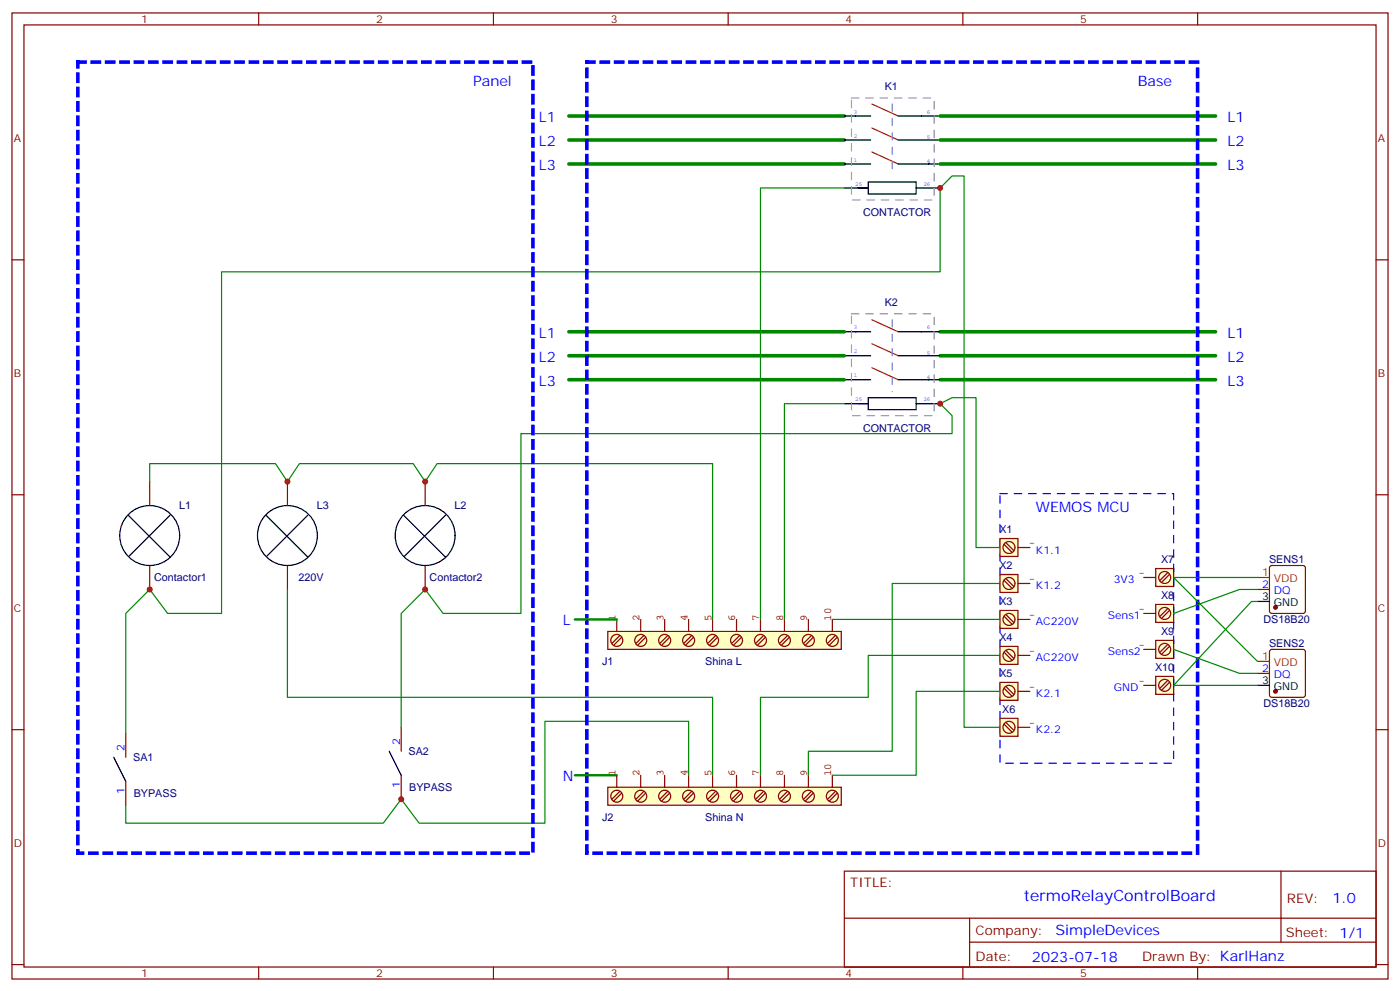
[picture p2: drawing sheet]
<svg xmlns="http://www.w3.org/2000/svg" width="412mm" height="292mm" viewBox="0 0 412 292" stroke-linecap="round" stroke-linejoin="round" font-family="sans-serif">
<g fill="none" stroke="#870000" stroke-width=".35">
<path d="M3.5 3.8h405.4v284.3h-405.4zM7.1 7.3h398.2v277.3h-398.2zM76.2 3.8v3.5M145.3 3.8v3.5M214.5 3.8v3.5M283.6 3.8v3.5M352.8 3.8v3.5M3.5 76.5h3.6M405.3 76.5h3.6M3.5 145.6h3.6M405.3 145.6h3.6M3.5 214.8h3.6"/>
<path d="M405.3 214.8h3.6M248.7 256.4h156.6v28.2h-156.6zM377.3 256.4v20.9M248.7 270.2h156.5M285.6 277.3h119.6M285.6 270.2v14.2M3.5 283.9h3.6M76.2 284.6v3.5M145.3 284.6v3.5M214.5 284.6v3.5M283.6 284.6v3.5M352.8 284.6v3.5"/>
<path d="M405.3 283.9h3.6"/>
</g>
<path d="M167.6 34.1h81.1M276.9 34.1h81.2M167.6 48.3h81.1M167.6 41.2h81.1M276.9 48.3h81.2M276.9 41.2h81.2M167.6 97.6h81.1M276.9 97.6h81.2M167.6 111.8h81.1M167.6 104.7h81.1M276.9 111.8h81.2M276.9 104.7h81.2" fill="none" stroke="#008700" stroke-width="1.1"/>
<path d="M256.8 37.7l7.8 3.5M256.8 30.6l7.8 3.5M256.8 44.7l7.8 3.6M256.8 94.1l7.8 3.5M256.8 108.2l7.8 3.6M256.8 101.2l7.8 3.5" fill="none" stroke="#f00" stroke-width=".35"/>
<g fill="none" stroke="#000" stroke-width=".35">
<path d="M248.7 34.1h7.8M264.6 34.1h12.3M248.7 48.3h7.8M248.7 41.2h7.8M248.7 55.3h7.1M255.8 53.6h14.1v3.5h-14.1zM264.6 48.3h12.3M264.6 41.2h12.3M269.9 55.3h7M248.7 97.6h7.8M264.6 97.6h12.3M248.7 111.8h7.8"/>
<path d="M248.7 104.7h7.8M248.7 118.8h7.1M255.8 117.1h14.1v3.5h-14.1zM264.6 111.8h12.3M264.6 104.7h12.3M269.9 118.8h7"/>
</g>
<path d="M262.8 30.6v21.2M262.8 94.1v21.2" fill="none" stroke="#0cf" stroke-width=".35" stroke-dasharray="2.1 2.1"/>
<path d="M250.8 28.9h24.4v29.9h-24.4zM250.8 92.4h24.4v29.9h-24.4z" fill="none" stroke="#999" stroke-width=".35" stroke-dasharray="2.1 2.1"/>
<path d="M340.4 199.1h5.3v5.3h-5.3z" fill="#ffffc2" stroke="#850000" stroke-width=".35"/>
<path d="M336.9 201.7h3.5M341.3 201.7a1.76 1.76 0 0 1 2.6-1.5 1.76 1.76 0 0 1 .1 3 1.76 1.76 0 0 1-2.7-1.3M344 200.3l-2.3 2.3M344.5 200.8l-2.3 2.3" fill="none" stroke="#850000" stroke-width=".35"/>
<path d="M340.4 188.5h5.3v5.3h-5.3z" fill="#ffffc2" stroke="#850000" stroke-width=".35"/>
<path d="M336.9 191.1h3.5M341.3 191.1a1.76 1.76 0 0 1 2.6-1.5 1.76 1.76 0 0 1 .1 3 1.76 1.76 0 0 1-2.7-1.3M344 189.7l-2.3 2.3M344.5 190.3l-2.3 2.2" fill="none" stroke="#850000" stroke-width=".35"/>
<path d="M340.4 177.9h5.3v5.3h-5.3z" fill="#ffffc2" stroke="#850000" stroke-width=".35"/>
<path d="M344 179.1l-2.3 2.3M344.5 179.7l-2.3 2.3M336.9 180.6h3.5M341.3 180.6a1.76 1.76 0 0 1 2.6-1.6 1.76 1.76 0 0 1 .1 3 1.76 1.76 0 0 1-2.7-1.3" fill="none" stroke="#850000" stroke-width=".35"/>
<path d="M340.4 167.3h5.3v5.3h-5.3z" fill="#ffffc2" stroke="#850000" stroke-width=".35"/>
<path d="M336.9 170h3.5M341.3 170a1.76 1.76 0 0 1 2.6-1.6 1.76 1.76 0 0 1 .1 3 1.76 1.76 0 0 1-2.7-1.3M344 168.6l-2.3 2.3M344.5 169.1l-2.3 2.3" fill="none" stroke="#850000" stroke-width=".35"/>
<path d="M294.6 145.3h51.1v79.3h-51.1z" fill="none" stroke="#00f" stroke-width=".35" stroke-dasharray="2.1 2.1"/>
<path d="M294.6 190.3h5.3v5.2h-5.3z" fill="#ffffc2" stroke="#850000" stroke-width=".35"/>
<path d="M295.8 192l2.3 2.3M296.3 191.5l2.3 2.3M299 192.9a1.76 1.76 0 0 0-2.6-1.6 1.76 1.76 0 0 0-.2 3.1 1.76 1.76 0 0 0 2.8-1.3M299.9 192.9h3.5" fill="none" stroke="#850000" stroke-width=".35"/>
<path d="M294.6 179.7h5.3v5.3h-5.3z" fill="#ffffc2" stroke="#850000" stroke-width=".35"/>
<path d="M295.8 181.4l2.3 2.3M296.3 180.9l2.3 2.3M299 182.3a1.76 1.76 0 0 0-2.6-1.5 1.76 1.76 0 0 0-.2 3 1.76 1.76 0 0 0 2.8-1.3M299.9 182.3h3.5" fill="none" stroke="#850000" stroke-width=".35"/>
<path d="M294.6 158.5h5.3v5.3h-5.3z" fill="#ffffc2" stroke="#850000" stroke-width=".35"/>
<path d="M296.3 159.7l2.3 2.3M295.8 160.3l2.3 2.3M299 161.1a1.76 1.76 0 0 0-2.6-1.5 1.76 1.76 0 0 0-.2 3 1.76 1.76 0 0 0 2.8-1.3M299.9 161.1h3.5" fill="none" stroke="#850000" stroke-width=".35"/>
<path d="M294.6 169.1h5.3v5.3h-5.3z" fill="#ffffc2" stroke="#850000" stroke-width=".35"/>
<path d="M295.8 170.9l2.3 2.2M296.3 170.3l2.3 2.3M299 171.7a1.76 1.76 0 0 0-2.6-1.5 1.76 1.76 0 0 0-.2 3 1.76 1.76 0 0 0 2.8-1.3M299.9 171.7h3.5" fill="none" stroke="#850000" stroke-width=".35"/>
<path d="M294.6 211.4h5.3v5.3h-5.3z" fill="#ffffc2" stroke="#850000" stroke-width=".35"/>
<path d="M295.8 213.2l2.3 2.3M296.3 212.7l2.3 2.2M299 214.1a1.76 1.76 0 0 0-2.6-1.6 1.76 1.76 0 0 0-.2 3 1.76 1.76 0 0 0 2.8-1.3M299.9 214.1h3.5" fill="none" stroke="#850000" stroke-width=".35"/>
<path d="M294.6 200.8h5.3v5.3h-5.3z" fill="#ffffc2" stroke="#850000" stroke-width=".35"/>
<path d="M295.8 202.6l2.3 2.3M296.3 202.1l2.3 2.3M299 203.5a1.76 1.76 0 0 0-2.6-1.6 1.76 1.76 0 0 0-.2 3.1 1.76 1.76 0 0 0 2.8-1.4M299.9 203.5h3.5" fill="none" stroke="#850000" stroke-width=".35"/>
<path d="M179 231.7h68.8v5.3h-68.8z" fill="#ffffc2" stroke="#850000" stroke-width=".35"/>
<g fill="none" stroke="#850000" stroke-width=".35">
<path d="M181.7 232.6a1.76 1.76 0 0 0-1.6 2.6 1.76 1.76 0 0 0 3 .1 1.76 1.76 0 0 0-1.3-2.7M181.7 228.2v3.5M182.6 232.9l-2.3 2.3M183.1 233.5l-2.3 2.3M188.7 232.6a1.76 1.76 0 0 0-1.5 2.6 1.76 1.76 0 0 0 3 .1 1.76 1.76 0 0 0-1.3-2.7M188.7 228.2v3.5M189.6 232.9l-2.3 2.3M190.1 233.5l-2.2 2.3M195.8 232.6a1.76 1.76 0 0 0-1.6 2.6 1.76 1.76 0 0 0 3.1 .1 1.76 1.76 0 0 0-1.4-2.7M195.8 228.2v3.5M196.7 232.9l-2.3 2.3M197.2 233.5l-2.3 2.3"/>
<path d="M202.8 232.6a1.76 1.76 0 0 0-1.5 2.6 1.76 1.76 0 0 0 3 .1 1.76 1.76 0 0 0-1.3-2.7M202.8 228.2v3.5M203.7 232.9l-2.3 2.3M204.3 233.5l-2.3 2.3M209.9 232.6a1.76 1.76 0 0 0-1.6 2.6 1.76 1.76 0 0 0 3.1 .1 1.76 1.76 0 0 0-1.3-2.7M209.9 228.2v3.5M210.8 232.9l-2.3 2.3M211.3 233.5l-2.3 2.3M217 232.6a1.76 1.76 0 0 0-1.6 2.6 1.76 1.76 0 0 0 3 .1 1.76 1.76 0 0 0-1.3-2.7M217 228.2v3.5M217.8 232.9l-2.3 2.3M218.4 233.5l-2.3 2.3"/>
<path d="M224 232.6a1.76 1.76 0 0 0-1.5 2.6 1.76 1.76 0 0 0 3 .1 1.76 1.76 0 0 0-1.3-2.7M224 228.2v3.5M224.9 232.9l-2.3 2.3M225.4 233.5l-2.3 2.3M231.1 232.6a1.76 1.76 0 0 0-1.6 2.6 1.76 1.76 0 0 0 3 .1 1.76 1.76 0 0 0-1.3-2.7M231.1 228.2v3.5M232 232.9l-2.3 2.3M232.5 233.5l-2.3 2.3M238.1 232.6a1.76 1.76 0 0 0-1.5 2.6 1.76 1.76 0 0 0 3 .1 1.76 1.76 0 0 0-1.3-2.7M238.1 228.2v3.5M239 232.9l-2.3 2.3M239.5 233.5l-2.3 2.3"/>
<path d="M245.2 232.6a1.76 1.76 0 0 0-1.6 2.6 1.76 1.76 0 0 0 3 .1 1.76 1.76 0 0 0-1.3-2.7M245.2 228.2v3.5M246.1 232.9l-2.3 2.3M246.6 233.5l-2.3 2.3"/>
</g>
<path d="M179 185.8h68.8v5.3h-68.8z" fill="#ffffc2" stroke="#850000" stroke-width=".35"/>
<g fill="none" stroke="#850000" stroke-width=".35">
<path d="M181.7 186.7a1.76 1.76 0 0 0-1.6 2.6 1.76 1.76 0 0 0 3.1 .2 1.76 1.76 0 0 0-1.4-2.8M181.7 182.3v3.5M182.6 187.1l-2.3 2.3M183.1 187.6l-2.3 2.3M188.7 186.7a1.76 1.76 0 0 0-1.5 2.6 1.76 1.76 0 0 0 3 .2 1.76 1.76 0 0 0-1.3-2.8M188.7 182.3v3.5M189.6 187.1l-2.3 2.3M190.1 187.6l-2.2 2.3M195.8 186.7a1.76 1.76 0 0 0-1.6 2.6 1.76 1.76 0 0 0 3.1 .2 1.76 1.76 0 0 0-1.4-2.8M195.8 182.3v3.5M196.7 187.1l-2.3 2.3M197.2 187.6l-2.3 2.3"/>
<path d="M202.8 186.7a1.76 1.76 0 0 0-1.5 2.6 1.76 1.76 0 0 0 3 .2 1.76 1.76 0 0 0-1.3-2.8M202.8 182.3v3.5M203.7 187.1l-2.3 2.3M204.3 187.6l-2.3 2.3M209.9 186.7a1.76 1.76 0 0 0-1.6 2.6 1.76 1.76 0 0 0 3.1 .2 1.76 1.76 0 0 0-1.3-2.8M209.9 182.3v3.5M210.8 187.1l-2.3 2.3M211.3 187.6l-2.3 2.3M217 186.7a1.76 1.76 0 0 0-1.6 2.6 1.76 1.76 0 0 0 3 .2 1.76 1.76 0 0 0-1.3-2.8M217 182.3v3.5M217.8 187.1l-2.3 2.3M218.4 187.6l-2.3 2.3"/>
<path d="M224 186.7a1.76 1.76 0 0 0-1.5 2.6 1.76 1.76 0 0 0 3 .2 1.76 1.76 0 0 0-1.3-2.8M224 182.3v3.5M224.9 187.1l-2.3 2.3M225.4 187.6l-2.3 2.3M231.1 186.7a1.76 1.76 0 0 0-1.6 2.6 1.76 1.76 0 0 0 3 .2 1.76 1.76 0 0 0-1.3-2.8M231.1 182.3v3.5M232 187.1l-2.3 2.3M232.5 187.6l-2.3 2.3M238.1 186.7a1.76 1.76 0 0 0-1.5 2.6 1.76 1.76 0 0 0 3 .2 1.76 1.76 0 0 0-1.3-2.8M238.1 182.3v3.5M239 187.1l-2.3 2.3M239.5 187.6l-2.3 2.3"/>
<path d="M245.2 186.7a1.76 1.76 0 0 0-1.6 2.6 1.76 1.76 0 0 0 3.1 .2 1.76 1.76 0 0 0-1.4-2.8M245.2 182.3v3.5M246.1 187.1l-2.3 2.3M246.6 187.6l-2.3 2.3"/>
</g>
<g fill="none" stroke="#008700" stroke-width=".35">
<path d="M248.7 55.3h-24.7v127M248.7 118.8h-17.6v63.5M44.1 141.7v-5.2h37l3.6 5.2 3.5-5.2h33.5l3.5 5.2 3.6-5.2h81.1v45.8M84.7 173.5v31.7h125.2v23M294.6 161.1h-7.1v-44h-7l-3.6 1.7 3.6 3.5v5.3h-127v53h-23l-5.3-7.1-7 7.1v33.5M294.6 171.7h-31.8v49.4h-24.7v7.1M370.4 170h-24.7l24.7 24.7M370.4 177h-1.7l-23 24.7h24.7M370.4 173.5h-5.3l-19.4 7.1M245.2 182.3h49.4M294.6 192.9h-38.8v12.3h-31.8v23M345.7 191.1l19.4 7.1h5.3"/>
<path d="M294.6 214.1h-10.6v-162.3h-3.5l-3.6 3.5v24.7h-211.6v100.6h-15.9l-5.3-7.1-7.1 7.1v35.2M294.6 203.5h-24.7v24.7h-24.7M202.8 228.2v-15.9h-42.3v30h-37l-5.3-7.1-5.3 7.1h-75.9v-5.3"/>
</g>
<g fill="none" stroke="#870000" stroke-width=".35">
<path d="M44.1 141.7v7.1M84.7 141.7v7.1M125.2 141.7v7.1M44.1 166.4v7.1M84.7 166.4v7.1M125.2 166.4v7.1M370.4 173.5h3.5M374.2 166.6l.4-.2h9.2l.5 .2 .2 .5v12.7l-.2 .5-.5 .3h-9.2l-.4-.3-.3-.5v-12.7zM370.4 198.2h3.5M374.2 191.3l.4-.2h9.2l.5 .2 .2 .5v12.7l-.2 .5-.5 .2h-9.2l-.4-.2-.3-.5v-12.7zM37 215.8v7.1M118.2 214.1v7"/>
<path d="M37 229.9v7.1M118.2 228.2v7"/>
</g>
<g fill="none" stroke="#000" stroke-width=".35">
<path d="M37.7 151.6l12.4 12.4M50.1 151.6l-12 12M78.3 151.6l12.4 12.4M90.7 151.6l-12 12M118.9 151.6l12.3 12.4M131.2 151.6l-12 12M370.4 177h3.5M370.4 201.7h3.5M33.5 222.9l3.5 7M114.7 221.1l3.5 7.1"/>
<circle cx="44.1" cy="157.6" r="8.8"/>
<circle cx="84.7" cy="157.6" r="8.8"/>
<circle cx="125.2" cy="157.6" r="8.8"/>
</g>
<path d="M22.9 18.3h134.1v232.8h-134.1zM172.9 18.3h179.9v232.8h-179.9z" fill="none" stroke="#00f" stroke-width="1.1" stroke-dasharray="2.1 2.1"/>
<g fill="#870000" stroke="#870000" stroke-width=".35">
<circle cx="375.7" cy="178.8" r=".53"/>
<circle cx="375.7" cy="203.5" r=".53"/>
</g>
<path d="M370.4 170h3.5M370.4 194.7h3.5" fill="none" stroke="#f00" stroke-width=".35"/>
<path d="M169.3 182.3h12.4M169.3 228.2h12.4" fill="none" stroke="#008700" stroke-width=".71"/>
<g fill="#c00">
<circle cx="84.7" cy="141.7" r=".88"/>
<circle cx="125.2" cy="141.7" r=".88"/>
<circle cx="125.2" cy="173.5" r=".88"/>
<circle cx="276.9" cy="118.8" r=".88"/>
<circle cx="44.1" cy="173.5" r=".88"/>
<circle cx="276.9" cy="55.3" r=".88"/>
<circle cx="118.2" cy="235.2" r=".88"/>
</g>
<text font-size="4.6" fill="#00f" x="301.6" y="265.2">termoRelayControlBoard</text>
<g font-size="4.2" fill="#00f">
<text x="139.3" y="25.3">Panel</text>
<text x="335.1" y="25.3">Base</text>
<text x="158.7" y="35.9">L1</text>
<text x="361.6" y="35.9">L1</text>
<text x="158.7" y="43">L2</text>
<text x="361.6" y="43">L2</text>
<text x="158.7" y="50">L3</text>
<text x="361.6" y="50">L3</text>
<text x="158.7" y="99.4">L1</text>
<text x="361.6" y="99.4">L1</text>
<text x="158.7" y="106.5">L2</text>
<text x="361.6" y="106.5">L2</text>
<text x="158.7" y="113.5">L3</text>
<text x="361.6" y="113.5">L3</text>
<text x="305.2" y="150.6">WEMOS MCU</text>
<text x="165.8" y="184.1">L</text>
<text x="165.8" y="229.9">N</text>
<text x="392.5" y="265.7">1.0</text>
<text x="310.9" y="275.2">SimpleDevices</text>
<text x="304" y="283">2023-07-18</text>
</g>
<g font-size="3.9" fill="#800">
<text x="250.5" y="261">TITLE:</text>
<text x="379.1" y="265.7">REV:</text>
<text x="287.4" y="275.2">Company:</text>
<text x="378.7" y="275.8">Sheet: 1/1</text>
<text x="287.4" y="282.9">Date:</text>
<text x="336.4" y="282.9">Drawn By: KarlHanz</text>
</g>
<g font-size="3.2" fill="#800">
<text x="41.6" y="6.8">1</text>
<text x="110.8" y="6.8">2</text>
<text x="179.9" y="6.8">3</text>
<text x="249.1" y="6.8">4</text>
<text x="318.2" y="6.8">5</text>
<text x="4.1" y="41.9">A</text>
<text x="405.9" y="41.9">A</text>
<text x="4.1" y="111.1">B</text>
<text x="405.9" y="111.1">B</text>
<text x="4.1" y="180.2">C</text>
<text x="405.9" y="180.2">C</text>
<text x="4.1" y="249.3">D</text>
<text x="405.9" y="249.3">D</text>
<text x="41.6" y="287.6">1</text>
<text x="110.8" y="287.6">2</text>
<text x="179.9" y="287.6">3</text>
<text x="249.1" y="287.6">4</text>
<text x="318.2" y="287.6">5</text>
</g>
<g font-size="3.2" fill="#000080">
<text x="260.6" y="26.5">K1</text>
<text x="254.2" y="63.5">CONTACTOR</text>
<text x="260.6" y="90">K2</text>
<text x="254.2" y="127">CONTACTOR</text>
<text x="52.8" y="149.9">L1</text>
<text x="93.3" y="149.9">L3</text>
<text x="133.9" y="149.9">L2</text>
<text x="294.4" y="157">X1</text>
<text x="294.4" y="167.6">X2</text>
<text x="342" y="165.8">X7</text>
<text x="373.8" y="165.8">SENS1</text>
<text x="45.4" y="171">Contactor1</text>
<text x="87.9" y="171">220V</text>
<text x="126.6" y="171">Contactor2</text>
<text x="294.4" y="178.2">X3</text>
<text x="342" y="176.4">X8</text>
<text x="372.2" y="183.5">DS18B20</text>
<text x="294.4" y="188.8">X4</text>
<text x="342" y="187">X9</text>
<text x="373.8" y="190.5">SENS2</text>
<text x="177.4" y="195.8">J1</text>
<text x="207.8" y="195.8">Shina L</text>
<text x="340.2" y="197.6">X10</text>
<text x="294.4" y="199.3">X5</text>
<text x="295.2" y="209.9">X6</text>
<text x="372.2" y="208.1">DS18B20</text>
<text x="39.2" y="224">SA1</text>
<text x="120.4" y="222.3">SA2</text>
<text x="120.5" y="232.9">BYPASS</text>
<text x="39.4" y="234.6">BYPASS</text>
<text x="177.4" y="241.7">J2</text>
<text x="207.8" y="241.7">Shina N</text>
</g>
<g font-size="3.2" fill="#840000">
<text x="303" y="160.8">-</text>
<text x="303" y="171.4">-</text>
<text x="335.4" y="169.6">-</text>
<text x="181.3" y="182.7" transform="rotate(-90 181.3 182.7)">1</text>
<text x="188.4" y="182.7" transform="rotate(-90 188.4 182.7)">2</text>
<text x="195.4" y="182.7" transform="rotate(-90 195.4 182.7)">3</text>
<text x="202.5" y="182.7" transform="rotate(-90 202.5 182.7)">4</text>
<text x="209.5" y="182.7" transform="rotate(-90 209.5 182.7)">5</text>
<text x="216.6" y="182.7" transform="rotate(-90 216.6 182.7)">6</text>
<text x="223.7" y="182.7" transform="rotate(-90 223.7 182.7)">7</text>
<text x="230.7" y="182.7" transform="rotate(-90 230.7 182.7)">8</text>
<text x="237.8" y="182.7" transform="rotate(-90 237.8 182.7)">9</text>
<text x="244.8" y="182.7" transform="rotate(-90 244.8 182.7)">10</text>
<text x="303" y="182">-</text>
<text x="335.4" y="180.2">-</text>
<text x="335.4" y="190.8">-</text>
<text x="303" y="192.5">-</text>
<text x="303" y="203.1">-</text>
<text x="335.4" y="201.4">-</text>
<text x="303" y="213.7">-</text>
<text x="181.3" y="228.5" transform="rotate(-90 181.3 228.5)">1</text>
<text x="188.4" y="228.5" transform="rotate(-90 188.4 228.5)">2</text>
<text x="195.4" y="228.5" transform="rotate(-90 195.4 228.5)">3</text>
<text x="202.5" y="228.5" transform="rotate(-90 202.5 228.5)">4</text>
<text x="209.5" y="228.5" transform="rotate(-90 209.5 228.5)">5</text>
<text x="216.6" y="228.5" transform="rotate(-90 216.6 228.5)">6</text>
<text x="223.7" y="228.5" transform="rotate(-90 223.7 228.5)">7</text>
<text x="230.7" y="228.5" transform="rotate(-90 230.7 228.5)">8</text>
<text x="237.8" y="228.5" transform="rotate(-90 237.8 228.5)">9</text>
<text x="244.8" y="228.5" transform="rotate(-90 244.8 228.5)">10</text>
</g>
<g font-size="3.2" fill="#00f">
<text x="305.2" y="162.9">K1.1</text>
<text x="305.2" y="173.5">K1.2</text>
<text x="328.1" y="171.7">3V3</text>
<text x="371.8" y="173.1">2</text>
<text x="375.2" y="174.9">DQ</text>
<text x="305.2" y="184.1">AC220V</text>
<text x="326.3" y="182.3">Sens1</text>
<text x="305.2" y="194.7">AC220V</text>
<text x="326.3" y="192.9">Sens2</text>
<text x="371.8" y="197.8">2</text>
<text x="328.1" y="203.5">GND</text>
<text x="375.2" y="199.6">DQ</text>
<text x="305.2" y="205.2">K2.1</text>
<text x="305.2" y="215.8">K2.2</text>
<text x="36.7" y="221.1" transform="rotate(-90 36.7 221.1)">2</text>
<text x="117.8" y="219.4" transform="rotate(-90 117.8 219.4)">2</text>
<text x="36.7" y="233.7" transform="rotate(-90 36.7 233.7)">1</text>
<text x="117.8" y="232" transform="rotate(-90 117.8 232)">1</text>
</g>
<g font-size="3.2" fill="#f00">
<text x="371.8" y="169.6">1</text>
<text x="375.2" y="171.4">VDD</text>
<text x="371.8" y="194.3">1</text>
<text x="375.2" y="196.1">VDD</text>
</g>
<g font-size="3.2">
<text x="371.8" y="176.7">3</text>
<text x="375.2" y="178.4">GND</text>
<text x="371.8" y="201.4">3</text>
<text x="375.2" y="203.1">GND</text>
</g>
<g font-size="1.8" fill="#09f">
<text x="251.5" y="33.4">3</text>
<text x="273" y="33.4">6</text>
<text x="251.5" y="40.5">2</text>
<text x="273" y="40.9">5</text>
<text x="251.5" y="47.6">1</text>
<text x="273" y="47.9">4</text>
<text x="251.9" y="54.6">25</text>
<text x="272" y="54.6">26</text>
<text x="251.5" y="96.9">3</text>
<text x="273" y="96.9">6</text>
<text x="251.5" y="104">2</text>
<text x="273" y="104.4">5</text>
<text x="251.5" y="111.1">1</text>
<text x="273" y="111.4">4</text>
<text x="251.9" y="118.1">25</text>
<text x="272" y="118.1">26</text>
</g>
</svg>
